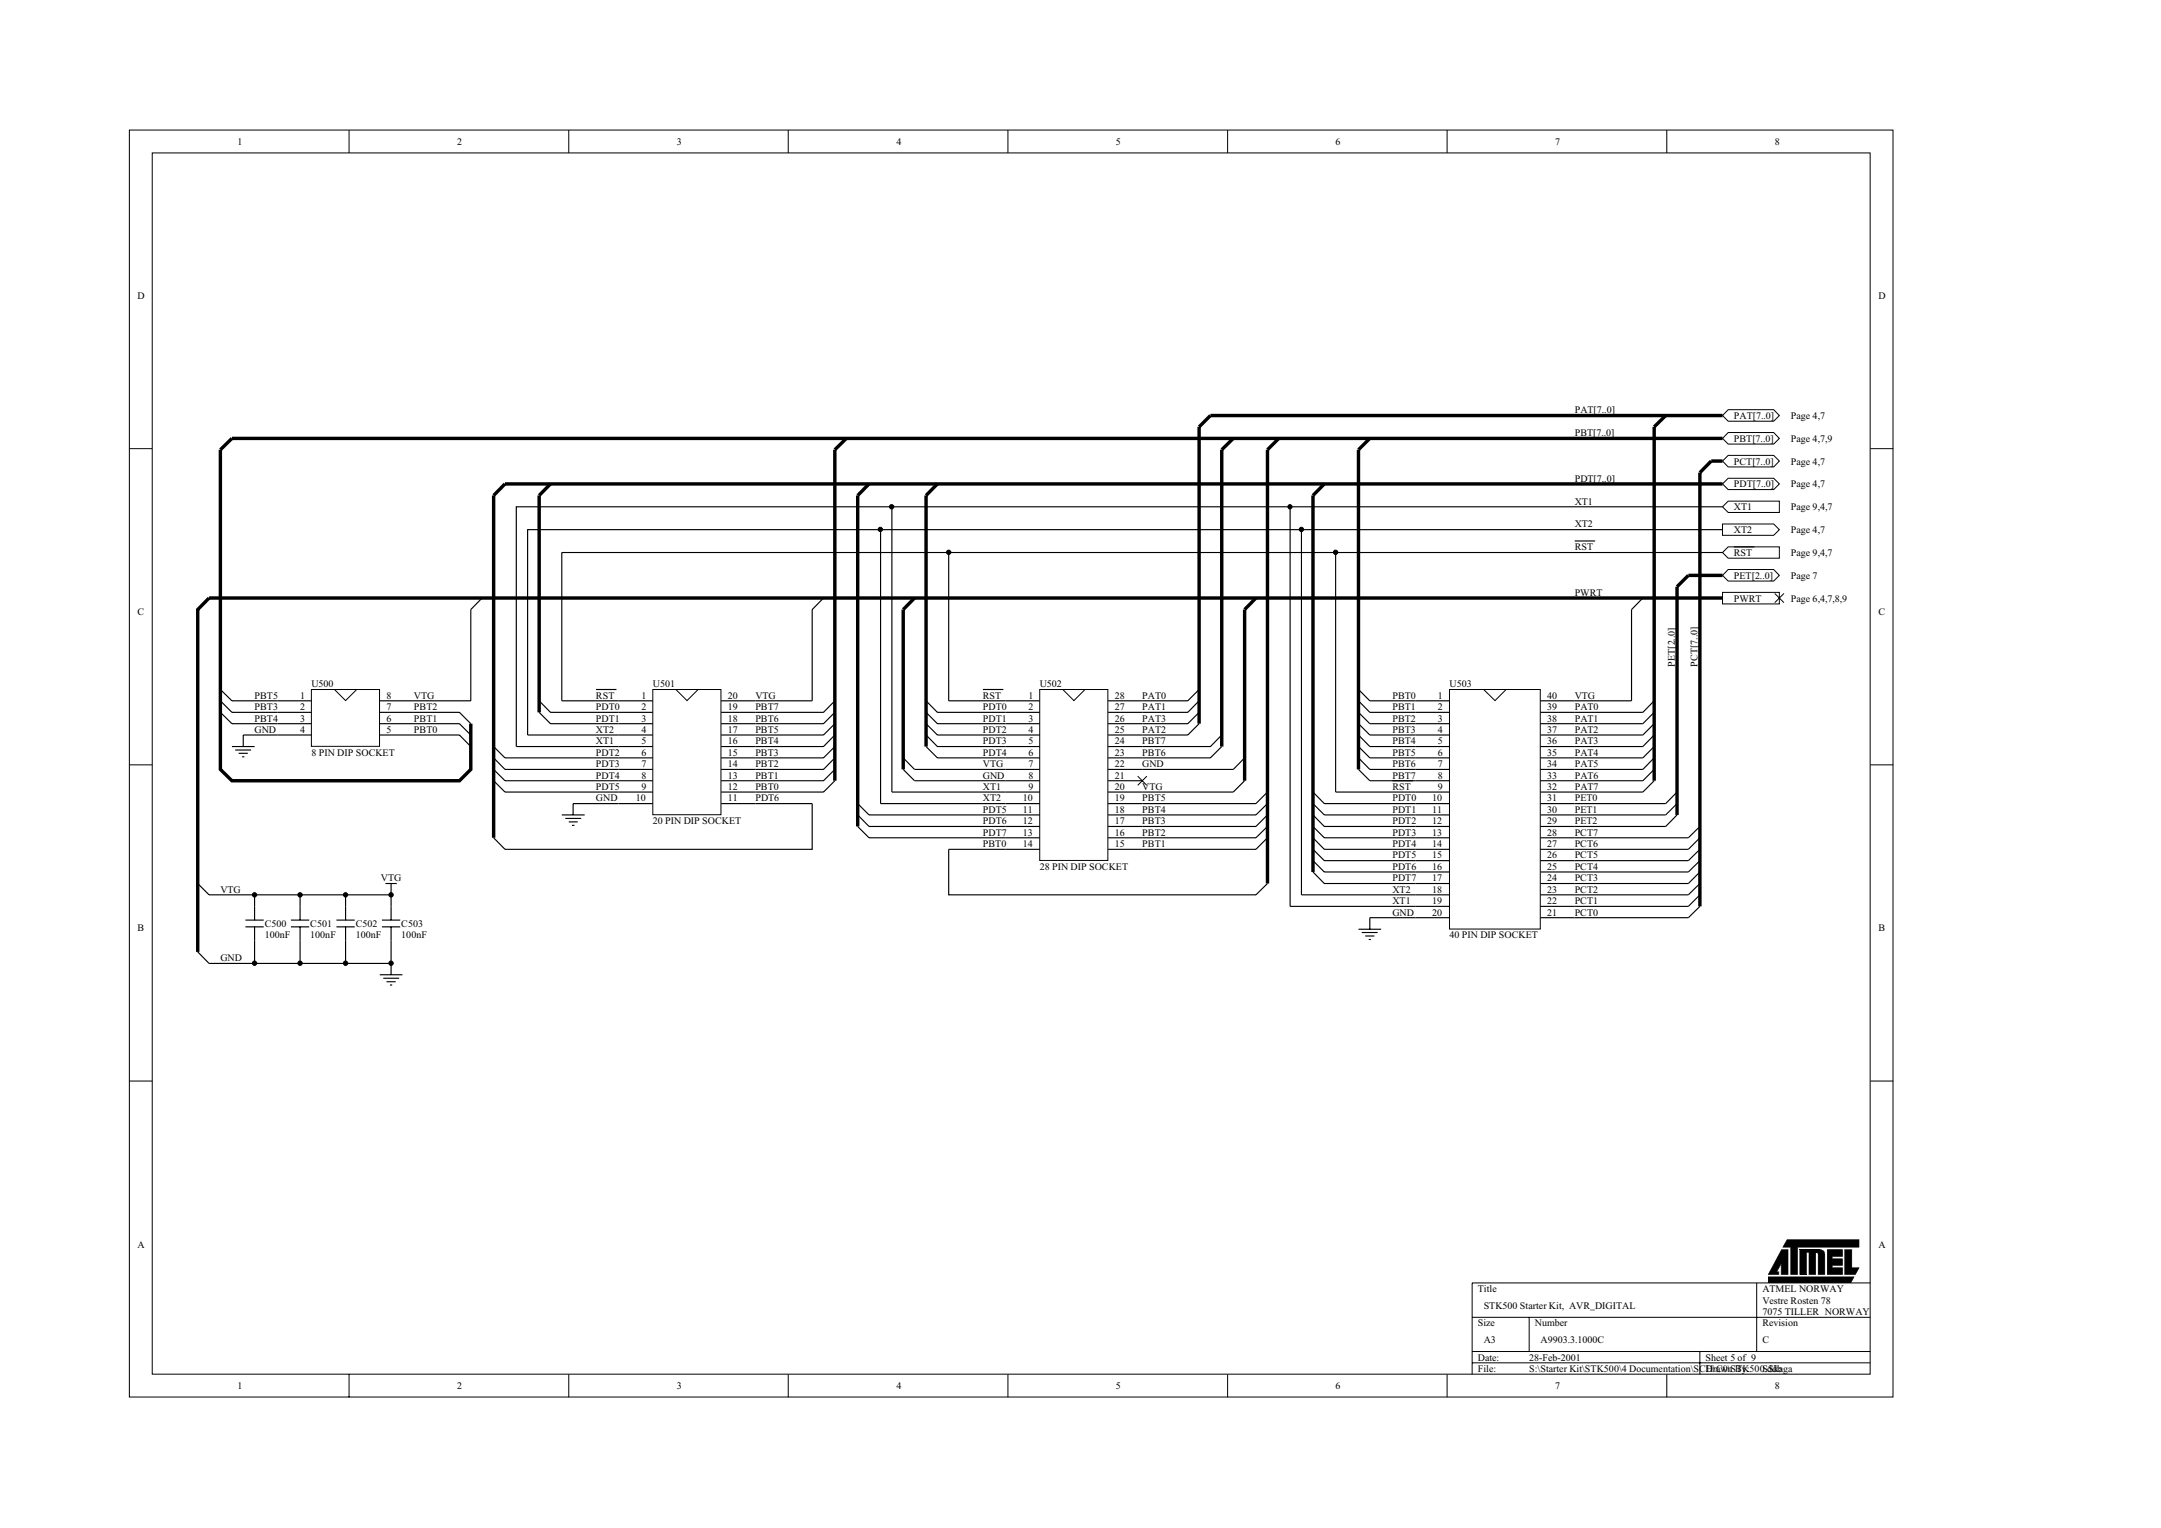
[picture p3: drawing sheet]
<svg xmlns="http://www.w3.org/2000/svg" width="420mm" height="297mm" viewBox="0 0 420 297" stroke-linecap="round" stroke-linejoin="round" font-family="sans-serif">
<g fill="none" stroke="#000" stroke-width=".19">
<path d="M25.2 25.3h342.9v246.3h-342.9zM29.6 29.7h334v237.4h-334zM67.9 25.3v4.4M110.6 25.3v4.4M153.3 25.3v4.4M196 25.3v4.4M238.7 25.3v4.4M281.4 25.3v4.4M324.1 25.3v4.4M25.2 87.2h4.4M363.7 87.2h4.4M25.2 148.7h4.4"/>
<path d="M363.7 148.7h4.4M25.2 210.2h4.4M363.7 210.2h4.4M286.2 256.1h77.5M297.3 256.1v6.6M341.6 256.1v6.6M363.7 249.4h-77.5v17.8M67.9 267.2v4.4M110.6 267.2v4.4M153.3 267.2v4.4M196 267.2v4.4M238.7 267.2v4.4"/>
<path d="M281.4 267.2v4.4M286.2 262.7h77.5M286.2 264.9h77.5M324.1 267.2v4.4M330.5 262.7v4.5"/>
</g>
<g fill="none" stroke="#000" stroke-width=".66" stroke-linecap="butt">
<path d="M42.8 87.4v62.2l2.3 2.2h44.2l2.2-2.2v-8.9M45.1 85.2h289.8M96 96.3v66.6M98.2 94.1h236.7M104.8 96.3v42.2M162.3 87.4v64.4M166.8 96.3v64.4M180.1 96.3v48.8M233.1 83v57.7M235.3 80.8h99.6M237.5 87.4v57.7M246.4 87.4v84.4"/>
<path d="M255.3 96.3v73.2M264.1 87.4v62.2M321.6 83v68.8M330.5 91.9v84.3M332.7 89.6h2.2M40.6 116.3h294.3M175.6 118.5v31.1M242 118.5v33.3M326.1 114.1v44.3M328.3 111.9h6.6"/>
</g>
<g fill="none" stroke="#000" stroke-width=".22">
<path d="M91.5 118.5v17.7h-11M317.2 118.5v17.7h-11M42.8 138.5l2.3 2.2h8.8M42.8 136.2l2.3 2.3h8.8M42.8 134l2.3 2.2h8.8M80.5 138.5h8.8l2.2 2.2M104.8 138.5l2.2 2.2h13.3M104.8 136.2l2.2 2.3h13.3M109.2 136.2h11.1M146.9 136.2h11M162.3 138.5l-2.2 2.2h-13.2M162.3 136.2l-2.2 2.3h-13.2"/>
<path d="M180.1 138.5l2.2 2.2h13.2M180.1 136.2l2.2 2.3h13.2M184.5 136.2h11M233.1 138.5l-2.2 2.2h-8.8M233.1 136.2l-2.2 2.3h-8.8M233.1 134l-2.2 2.2h-8.8M264.1 138.5l2.2 2.2h8.9M264.1 136.2l2.2 2.3h8.9M264.1 134l2.2 2.2h8.9M321.6 138.5l-2.2 2.2h-13.2M321.6 136.2l-2.2 2.3h-13.2M45.1 145.1h4.4"/>
<path d="M45.7 145.8h3.1M46.4 146.4h1.8M47.1 147.1h.4M53.9 142.9h-6.6v2.2M80.5 142.9h8.8l2.2 2.2M80.5 140.7h8.8l2.2 2.2M96 151.8l2.2 2.2h22.1M96 149.6l2.2 2.2h22.1M96 147.3l2.2 2.3h22.1M96 145.1l2.2 2.2h22.1M100.4 145.1h19.9M102.6 142.9h17.7"/>
<path d="M109.2 158.4h4.5M109.9 159.1h3.1M110.6 159.8h1.7M120.3 156.2h-8.9v2.2M146.9 156.2h11M162.3 151.8l-2.2 2.2h-13.2M162.3 149.6l-2.2 2.2h-13.2M162.3 147.3l-2.2 2.3h-13.2M162.3 145.1l-2.2 2.2h-13.2M162.3 142.9l-2.2 2.2h-13.2M162.3 140.7l-2.2 2.2h-13.2M166.8 158.4l2.2 2.3h26.5"/>
<path d="M166.8 156.2l2.2 2.2h26.5M171.2 156.2h24.3M173.4 154h22.1M175.6 149.6l2.2 2.2h17.7M175.6 147.3l2.2 2.3h17.7M180.1 145.1l2.2 2.2h13.2M180.1 142.9l2.2 2.2h13.2M180.1 140.7l2.2 2.2h13.2M233.1 140.7l-2.2 2.2h-8.8M237.5 145.1l-2.2 2.2h-13.2M237.5 142.9l-2.2 2.2h-13.2M242 151.8l-2.2 2.2h-17.7"/>
<path d="M242 147.3l-2.2 2.3h-17.7M246.4 158.4l-2.2 2.3h-22.1M246.4 156.2l-2.2 2.2h-22.1M246.4 154l-2.2 2.2h-22.1M255.3 158.4l2.2 2.3h17.7M255.3 156.2l2.2 2.2h17.7M255.3 154l2.2 2.2h17.7M259.7 154h15.5M264.1 149.6l2.2 2.2h8.9M264.1 147.3l2.2 2.3h8.9M264.1 145.1l2.2 2.2h8.9M264.1 142.9l2.2 2.2h8.9"/>
<path d="M264.1 140.7l2.2 2.2h8.9M321.6 151.8l-2.2 2.2h-13.2M321.6 149.6l-2.2 2.2h-13.2M321.6 147.3l-2.2 2.3h-13.2M321.6 145.1l-2.2 2.2h-13.2M321.6 142.9l-2.2 2.2h-13.2M321.6 140.7l-2.2 2.2h-13.2M326.1 158.4l-2.2 2.3h-17.7M326.1 156.2l-2.2 2.2h-17.7M326.1 154l-2.2 2.2h-17.7M111.2 160.5h.5M166.8 160.7l2.2 2.2h26.5"/>
<path d="M184.5 165.1h11M246.4 162.9l-2.2 2.2h-22.1M246.4 160.7l-2.2 2.2h-22.1M250.8 176.2h24.4M253 174h22.2M255.3 169.5l2.2 2.3h17.7M255.3 167.3l2.2 2.2h17.7M255.3 165.1l2.2 2.2h17.7M255.3 162.9l2.2 2.2h17.7M255.3 160.7l2.2 2.2h17.7M275.2 178.4h-8.9v2.2M330.5 176.2l-2.2 2.2h-22.1"/>
<path d="M330.5 174l-2.2 2.2h-22.1M330.5 171.8l-2.2 2.2h-22.1M330.5 169.5l-2.2 2.3h-22.1M330.5 167.3l-2.2 2.2h-22.1M330.5 165.1l-2.2 2.2h-22.1M330.5 162.9l-2.2 2.2h-22.1M330.5 160.7l-2.2 2.2h-22.1M264.1 180.6h4.4M264.8 181.3h3.1M265.4 182h1.8M266.1 182.6h.4"/>
</g>
<g fill="#fff" stroke="#000" stroke-width=".19">
<path d="M336 79.6h8.9l1.1 1.2-1.1 1.1h-8.9l-1.1-1.1z" fill-rule="evenodd"/>
<path d="M336 84.1h8.9l1.1 1.1-1.1 1.1h-8.9l-1.1-1.1z" fill-rule="evenodd"/>
<path d="M336 88.5h8.9l1.1 1.1-1.1 1.2h-8.9l-1.1-1.2z" fill-rule="evenodd"/>
<path d="M336 93h8.9l1.1 1.1-1.1 1.1h-8.9l-1.1-1.1z" fill-rule="evenodd"/>
<path d="M336 110.7h8.9l1.1 1.2-1.1 1.1h-8.9l-1.1-1.1z" fill-rule="evenodd"/>
<path d="M334.9 115.2h11.1v2.2h-11.1z" fill-rule="evenodd"/>
</g>
<g fill="none" stroke="#000" stroke-width=".66" stroke-linecap="butt">
<path d="M45.1 85.2l-2.3 2.2M98.2 94.1l-2.2 2.2M107 94.1l-2.2 2.2M164.6 85.2l-2.3 2.2M169 94.1l-2.2 2.2M182.3 94.1l-2.2 2.2M235.3 80.8l-2.2 2.2M239.8 85.2l-2.3 2.2M248.6 85.2l-2.2 2.2M257.5 94.1l-2.2 2.2M266.3 85.2l-2.2 2.2M323.9 80.8l-2.3 2.2"/>
<path d="M332.7 89.6l-2.2 2.3M40.6 116.3l-2.2 2.2v66.5M177.8 116.3l-2.2 2.2M244.2 116.3l-2.2 2.2M328.3 111.9l-2.2 2.2"/>
</g>
<g fill="none" stroke="#000" stroke-width=".22">
<path d="M93.7 116.3l-2.2 2.2M160.1 116.3l-2.2 2.2v17.7M319.4 116.3l-2.2 2.2M115.9 134h4M191.1 134h4M270.7 151.8h4M38.4 171.8l2.2 2.2h35.4M47.7 178.9h3.6M49.5 174v4.9M56.6 178.9h3.5M58.3 174v4.9M65.4 178.9h3.6"/>
<path d="M67.2 174v4.9M74.3 178.9h3.5M74.9 171.8h2.2M76 171.8v7.1M38.4 185l2.2 2.3h35.4M47.7 180.2h3.6M49.5 180.2v7.1M56.6 180.2h3.5M58.3 180.2v7.1M65.4 180.2h3.6M67.2 180.2v7.1M73.8 189.5h4.4"/>
<path d="M74.3 180.2h3.5M74.5 190.2h3.1M75.1 190.8h1.8M75.8 191.5h.5M76 180.2v9.3"/>
</g>
<path d="M60.6 134.1h13.2v11h-13.2z" fill="#fff"/>
<path d="M60.5 134h13.3v11.1h-13.3zM65 134l2.2 2.2 2.2-2.2" fill="none" stroke="#000" stroke-width=".19"/>
<path d="M53.9 138.5h6.6M53.9 136.2h6.6M73.8 138.5h6.7M73.8 136.2h6.7M53.9 140.7h6.6M53.9 142.9h6.6M73.8 140.7h6.7M73.8 142.9h6.7" fill="none" stroke="#000" stroke-width=".22"/>
<path d="M127 134.1h13.2v24.3h-13.2z" fill="#fff"/>
<path d="M126.9 134h13.3v24.4h-13.3zM131.4 134l2.2 2.2 2.2-2.2" fill="none" stroke="#000" stroke-width=".19"/>
<g fill="none" stroke="#000" stroke-width=".22">
<path d="M120.3 138.5h6.6M120.3 136.2h6.6M140.2 138.5h6.7M140.2 136.2h6.7M120.3 140.7h6.6M120.3 142.9h6.6M120.3 145.1h6.6M120.3 147.3h6.6M120.3 149.6h6.6M120.3 151.8h6.6M120.3 154h6.6M120.3 156.2h6.6"/>
<path d="M140.2 140.7h6.7M140.2 142.9h6.7M140.2 145.1h6.7M140.2 147.3h6.7M140.2 149.6h6.7M140.2 151.8h6.7M140.2 154h6.7M140.2 156.2h6.7"/>
</g>
<path d="M202.2 134.1h13.2v33.2h-13.2z" fill="#fff"/>
<path d="M202.1 134h13.3v33.3h-13.3zM206.6 134l2.2 2.2 2.2-2.2" fill="none" stroke="#000" stroke-width=".19"/>
<g fill="none" stroke="#000" stroke-width=".22">
<path d="M195.5 138.5h6.7M195.5 136.2h6.7M215.4 138.5h6.7M215.4 136.2h6.7M195.5 140.7h6.7M195.5 142.9h6.7M195.5 145.1h6.7M195.5 147.3h6.7M195.5 149.6h6.7M195.5 151.8h6.7M195.5 154h6.7M195.5 156.2h6.7"/>
<path d="M195.5 158.4h6.7M215.4 140.7h6.7M215.4 142.9h6.7M215.4 145.1h6.7M215.4 147.3h6.7M215.4 149.6h6.7M215.4 151.8h6.7M215.4 154h6.7M215.4 156.2h6.7M215.4 158.4h6.7M195.5 160.7h6.7M195.5 162.9h6.7"/>
<path d="M195.5 165.1h6.7M215.4 160.7h6.7M215.4 162.9h6.7M215.4 165.1h6.7"/>
</g>
<path d="M281.9 134.1h17.6v46.5h-17.6z" fill="#fff"/>
<path d="M281.8 134h17.7v46.6h-17.7zM288.4 134l2.3 2.2 2.2-2.2M341.6 249.4v6.7M349.9 242.9h3.9" fill="none" stroke="#000" stroke-width=".19"/>
<g fill="none" stroke="#000" stroke-width=".22">
<path d="M275.2 138.5h6.6M275.2 136.2h6.6M299.5 138.5h6.7M299.5 136.2h6.7M157.9 156.2v8.9h-59.7l-2.2-2.2M275.2 140.7h6.6M275.2 142.9h6.6M275.2 145.1h6.6M275.2 147.3h6.6M275.2 149.6h6.6M275.2 151.8h6.6M275.2 154h6.6"/>
<path d="M275.2 156.2h6.6M275.2 158.4h6.6M299.5 140.7h6.7M299.5 142.9h6.7M299.5 145.1h6.7M299.5 147.3h6.7M299.5 149.6h6.7M299.5 151.8h6.7M299.5 154h6.7M299.5 156.2h6.7M299.5 158.4h6.7M184.5 165.1v8.9h59.7l2.2-2.2"/>
<path d="M275.2 160.7h6.6M275.2 162.9h6.6M275.2 165.1h6.6M275.2 167.3h6.6M275.2 169.5h6.6M275.2 171.8h6.6M275.2 174h6.6M275.2 176.2h6.6M275.2 178.4h6.6M299.5 160.7h6.7M299.5 162.9h6.7M299.5 165.1h6.7"/>
<path d="M299.5 167.3h6.7M299.5 169.5h6.7M299.5 171.8h6.7M299.5 174h6.7M299.5 176.2h6.7M299.5 178.4h6.7"/>
</g>
<g fill="#000">
<path d="M343.8 248.2h16.7l-.7 1.2h-16z" fill-rule="evenodd"/>
<path d="M346.4 242.9h1.2v4.8h-1.3v-2.1l-.9 1.6h.4v.5h-2z" fill-rule="evenodd"/>
<path d="M347.5 241h13.9v1.5h-11.9v5.3h-1.3v-5.3h-1.6z" fill-rule="evenodd"/>
<path d="M349.9 242.9h4.1l.5 .2 .3 .6v4.1h-1.3v-4.1l-.3-.2h-.2v4.3h-1.3v-4.3h-.5v4.3h-1.3z" fill-rule="evenodd"/>
<path d="M355.2 242.9h.2l-.1 4.9z" fill-rule="evenodd"/>
<path d="M355.3 242.9h2.9v.1h-2.9z" fill-rule="evenodd"/>
<path d="M356.2 246.4l2 .1z" fill-rule="evenodd"/>
<path d="M356.2 244.7h2z" fill-rule="evenodd"/>
<path d="M356.2 246l.1 .4z" fill-rule="evenodd"/>
<path d="M356.2 244.3l.1 .4z" fill-rule="evenodd"/>
<path d="M355.3 247.7l3 .1z" fill-rule="evenodd"/>
<path d="M356.2 246h2.1z" fill-rule="evenodd"/>
<path d="M356.2 244.2l2.1 .1z" fill-rule="evenodd"/>
<path d="M355.3 242.9h2.9v1.4h-2v.4h2v1.3h-2v.4h2v1.4h-2.9z" fill-rule="evenodd"/>
<path d="M358.1 246.4h.2v1.4h-.2z" fill-rule="evenodd"/>
<path d="M358.1 244.7h.2v1.3h-.2z" fill-rule="evenodd"/>
<path d="M358.1 242.9h.2v1.4h-.2z" fill-rule="evenodd"/>
<path d="M358.7 242.9h1.4v3.6h1.3l-.7 1.3h-2z" fill-rule="evenodd"/>
</g>
<g fill="#000">
<path d="M343.7 248.2l.1 1.2zM346.3 242.9l-2.6 4.9zM343.7 248.2l16.8 .1zM345.4 247.2l.4 .1zM343.8 247.7h2l.1 .1h-2.1zM345.8 247.2l.1 .5h-.1zM346.3 245.6h.1l-.1 2.2zM346.4 245.5l-.9 1.8-.1-.1zM346.3 242.9l1.3 .1zM346.6 242.4l1.6 .1zM347.4 240.9l.1 .1-.8 1.5-.1-.1zM346.3 247.7h1.3l.1 .1h-1.4z"/>
<path d="M347.6 242.9l.1 4.8zM348.1 247.8l1.4-.1zM348.2 242.4v5.4zM349.5 242.5l.1 5.3zM349.5 242.4l11.9 .1zM349.9 242.9l.1 4.9zM349.9 247.7l1.3 .1zM351.2 243.5l.1 4.3zM351.2 243.4l.5 .1zM351.7 247.8l1.3-.1zM351.7 243.4l.1 4.4zM352.9 243.5h.2v4.3h-.2z"/>
<path d="M352.9 243.4l.1 .1zM353.2 243.4v.2zM353.4 243.5l-.1 .1zM353.3 243.5v.1zM353.4 243.6h.1zM353.3 243.6h.1zM353.4 243.7h.1zM353.4 247.8l1.4-.1zM353.4 243.9h.2v3.9h-.2zM353.4 243.8l.1 .1zM353.9 242.9l.1 .1zM354 242.9l.1 .1z"/>
<path d="M354.1 242.9l.1 .1zM354.2 242.9l.1 .1zM354.3 243v.1zM354.3 243l.1 .1zM354.4 243.1h.1zM354.5 243.2h.1zM354.5 243.2l.2 .1zM354.6 243.3h.1zM354.6 243.4h.2zM354.8 243.7v.2zM354.7 243.5h.1zM354.7 243.6l.1-.1v.1z"/>
<path d="M354.8 243.9v3.9zM354.7 243.6l.1 .1zM358.6 242.9l.1 4.9zM358.6 242.9l1.5 .1zM343.8 249.4h16.1zM360.1 246.4h1.3v.1h-1.4zM360.1 242.9v3.6zM360.4 248.2h.2l-.7 1.2h-.1zM358.7 247.7l2.1 .1zM361.4 246.4v.1l.1-.1-.7 1.4zM361.4 241l.1 1.5zM347.5 240.9l14 .1z"/>
</g>
<path d="M334.9 107.4l1.1-1.1h10v2.2h-10z" fill-rule="evenodd" fill="#fff" stroke="#000" stroke-width=".19"/>
<path d="M337.1 106.3h4" fill="none" stroke="#000" stroke-width=".22"/>
<g fill="#fff" stroke="#000" stroke-width=".19">
<path d="M334.9 101.9h10l1.1 1.1-1.1 1.1h-10z" fill-rule="evenodd"/>
<path d="M336 97.4h10v2.2h-10l-1.1-1.1z" fill-rule="evenodd"/>
</g>
<path d="M173.4 98.5v55.5M250.8 98.5v77.7M334.9 98.5h-234.5v46.6M171.2 103v53.2M184.5 107.4v28.8M253 103v71M259.7 107.4v46.6M306.2 105.2h3.9M334.9 103h-232.3v39.9M334.9 107.4h-225.7v28.8" fill="none" stroke="#000" stroke-width=".22"/>
<g fill="#000" stroke="#000" stroke-width=".19">
<circle cx="173.4" cy="98.5" r=".43"/>
<circle cx="250.8" cy="98.5" r=".42"/>
<circle cx="171.2" cy="102.9" r=".43"/>
<circle cx="184.5" cy="107.4" r=".43"/>
<circle cx="253" cy="102.9" r=".43"/>
<circle cx="259.7" cy="107.4" r=".43"/>
<circle cx="49.5" cy="174" r=".43"/>
<circle cx="58.3" cy="174" r=".43"/>
<circle cx="67.2" cy="174" r=".43"/>
<circle cx="76" cy="174" r=".43"/>
<circle cx="49.5" cy="187.2" r=".43"/>
<circle cx="58.3" cy="187.2" r=".43"/>
<circle cx="67.2" cy="187.2" r=".43"/>
<circle cx="76" cy="187.2" r=".43"/>
</g>
<path d="M345.1 115.4l1.7 1.7M346.8 115.4l-1.7 1.7M221.2 150.9l1.8 1.8M223 150.9l-1.8 1.8" fill="none" stroke="#000" stroke-width=".19"/>
<g font-size="1.9">
<text x="46.2" y="28.2">1</text>
<text x="88.9" y="28.2">2</text>
<text x="131.6" y="28.2">3</text>
<text x="174.3" y="28.2">4</text>
<text x="217" y="28.2">5</text>
<text x="259.7" y="28.2">6</text>
<text x="302.4" y="28.2">7</text>
<text x="345.1" y="28.2">8</text>
<text x="26.7" y="58.1">D</text>
<text x="365.2" y="58.1">D</text>
<text x="306.2" y="80.3">PAT[7..0]</text>
<text x="337.1" y="81.4">PAT[7..0]</text>
<text x="348.2" y="81.4">Page 4,7</text>
<text x="306.2" y="84.8">PBT[7..0]</text>
<text x="337.1" y="85.9">PBT[7..0]</text>
<text x="348.2" y="85.9">Page 4,7,9</text>
<text x="306.2" y="93.7">PDT[7..0]</text>
<text x="337.1" y="90.3">PCT[7..0]</text>
<text x="337.1" y="94.8">PDT[7..0]</text>
<text x="348.2" y="90.3">Page 4,7</text>
<text x="348.2" y="94.8">Page 4,7</text>
<text x="306.2" y="98.1">XT1</text>
<text x="337.1" y="99.2">XT1</text>
<text x="348.2" y="99.2">Page 9,4,7</text>
<text x="306.2" y="102.5">XT2</text>
<text x="306.2" y="106.9">RST</text>
<text x="337.1" y="103.6">XT2</text>
<text x="348.2" y="103.6">Page 4,7</text>
<text x="337.1" y="112.5">PET[2..0]</text>
<text x="337.1" y="108.1">RST</text>
<text x="348.2" y="108.1">Page 9,4,7</text>
<text x="348.2" y="112.5">Page 7</text>
<text x="26.7" y="119.6">C</text>
<text x="306.2" y="115.8">PWRT</text>
<text x="337.1" y="116.9">PWRT</text>
<text x="348.2" y="116.9">Page 6,4,7,8,9</text>
<text x="365.2" y="119.6">C</text>
<text x="325.6" y="129.6" transform="rotate(-90 325.6 129.6)">PET[2..0]</text>
<text x="330" y="129.6" transform="rotate(-90 330 129.6)">PCT[7..0]</text>
<text x="49.5" y="135.8">PBT5</text>
<text x="58.3" y="135.8">1</text>
<text x="60.5" y="133.6">U500</text>
<text x="75.1" y="135.8">8</text>
<text x="80.5" y="135.8">VTG</text>
<text x="115.9" y="135.8">RST</text>
<text x="124.7" y="135.8">1</text>
<text x="126.9" y="133.6">U501</text>
<text x="141.5" y="135.8">20</text>
<text x="146.9" y="135.8">VTG</text>
<text x="191.1" y="135.8">RST</text>
<text x="199.9" y="135.8">1</text>
<text x="202.1" y="133.6">U502</text>
<text x="216.8" y="135.8">28</text>
<text x="222.1" y="135.8">PAT0</text>
<text x="270.7" y="135.8">PBT0</text>
<text x="279.6" y="135.8">1</text>
<text x="281.8" y="133.6">U503</text>
<text x="300.8" y="135.8">40</text>
<text x="306.2" y="135.8">VTG</text>
<text x="49.5" y="138">PBT3</text>
<text x="49.5" y="140.3">PBT4</text>
<text x="49.5" y="142.5">GND</text>
<text x="58.3" y="138">2</text>
<text x="58.3" y="140.3">3</text>
<text x="58.3" y="142.5">4</text>
<text x="75.1" y="142.5">5</text>
<text x="75.1" y="140.3">6</text>
<text x="75.1" y="138">7</text>
<text x="80.5" y="138">PBT2</text>
<text x="80.5" y="140.3">PBT1</text>
<text x="80.5" y="142.5">PBT0</text>
<text x="115.9" y="138">PDT0</text>
<text x="115.9" y="140.3">PDT1</text>
<text x="115.9" y="142.5">XT2</text>
<text x="124.7" y="138">2</text>
<text x="124.7" y="140.3">3</text>
<text x="124.7" y="142.5">4</text>
<text x="141.5" y="142.5">17</text>
<text x="141.5" y="140.3">18</text>
<text x="141.5" y="138">19</text>
<text x="146.9" y="138">PBT7</text>
<text x="146.9" y="140.3">PBT6</text>
<text x="146.9" y="142.5">PBT5</text>
<text x="191.1" y="138">PDT0</text>
<text x="191.1" y="140.3">PDT1</text>
<text x="191.1" y="142.5">PDT2</text>
<text x="199.9" y="138">2</text>
<text x="199.9" y="140.3">3</text>
<text x="199.9" y="142.5">4</text>
<text x="216.8" y="142.5">25</text>
<text x="216.8" y="140.3">26</text>
<text x="216.8" y="138">27</text>
<text x="222.1" y="138">PAT1</text>
<text x="222.1" y="140.3">PAT3</text>
<text x="222.1" y="142.5">PAT2</text>
<text x="270.7" y="138">PBT1</text>
<text x="270.7" y="140.3">PBT2</text>
<text x="270.7" y="142.5">PBT3</text>
<text x="279.6" y="138">2</text>
<text x="279.6" y="140.3">3</text>
<text x="279.6" y="142.5">4</text>
<text x="300.8" y="142.5">37</text>
<text x="300.8" y="140.3">38</text>
<text x="300.8" y="138">39</text>
<text x="306.2" y="138">PAT0</text>
<text x="306.2" y="140.3">PAT1</text>
<text x="306.2" y="142.5">PAT2</text>
<text x="60.5" y="146.9">8 PIN DIP SOCKET</text>
<text x="115.9" y="144.7">XT1</text>
<text x="115.9" y="146.9">PDT2</text>
<text x="115.9" y="149.1">PDT3</text>
<text x="124.7" y="144.7">5</text>
<text x="124.7" y="146.9">6</text>
<text x="124.7" y="149.1">7</text>
<text x="141.5" y="149.1">14</text>
<text x="141.5" y="146.9">15</text>
<text x="141.5" y="144.7">16</text>
<text x="146.9" y="144.7">PBT4</text>
<text x="146.9" y="146.9">PBT3</text>
<text x="146.9" y="149.1">PBT2</text>
<text x="191.1" y="144.7">PDT3</text>
<text x="191.1" y="146.9">PDT4</text>
<text x="191.1" y="149.1">VTG</text>
<text x="199.9" y="144.7">5</text>
<text x="199.9" y="146.9">6</text>
<text x="199.9" y="149.1">7</text>
<text x="216.8" y="149.1">22</text>
<text x="216.8" y="146.9">23</text>
<text x="216.8" y="144.7">24</text>
<text x="222.1" y="144.7">PBT7</text>
<text x="222.1" y="146.9">PBT6</text>
<text x="222.1" y="149.1">GND</text>
<text x="270.7" y="144.7">PBT4</text>
<text x="270.7" y="146.9">PBT5</text>
<text x="270.7" y="149.1">PBT6</text>
<text x="279.6" y="144.7">5</text>
<text x="279.6" y="146.9">6</text>
<text x="279.6" y="149.1">7</text>
<text x="300.8" y="149.1">34</text>
<text x="300.8" y="146.9">35</text>
<text x="300.8" y="144.7">36</text>
<text x="306.2" y="144.7">PAT3</text>
<text x="306.2" y="146.9">PAT4</text>
<text x="306.2" y="149.1">PAT5</text>
<text x="115.9" y="151.4">PDT4</text>
<text x="115.9" y="153.6">PDT5</text>
<text x="115.9" y="155.8">GND</text>
<text x="123.6" y="155.8">10</text>
<text x="124.7" y="151.4">8</text>
<text x="124.7" y="153.6">9</text>
<text x="141.5" y="155.8">11</text>
<text x="141.5" y="153.6">12</text>
<text x="141.5" y="151.4">13</text>
<text x="146.9" y="151.4">PBT1</text>
<text x="146.9" y="153.6">PBT0</text>
<text x="146.9" y="155.8">PDT6</text>
<text x="191.1" y="151.4">GND</text>
<text x="191.1" y="153.6">XT1</text>
<text x="191.1" y="155.8">XT2</text>
<text x="198.8" y="155.8">10</text>
<text x="199.9" y="151.4">8</text>
<text x="199.9" y="153.6">9</text>
<text x="216.8" y="155.8">19</text>
<text x="216.8" y="153.6">20</text>
<text x="216.8" y="151.4">21</text>
<text x="222.1" y="153.6">VTG</text>
<text x="222.1" y="155.8">PBT5</text>
<text x="270.7" y="151.4">PBT7</text>
<text x="270.7" y="153.6">RST</text>
<text x="270.7" y="155.8">PDT0</text>
<text x="278.5" y="155.8">10</text>
<text x="279.6" y="151.4">8</text>
<text x="279.6" y="153.6">9</text>
<text x="300.8" y="155.8">31</text>
<text x="300.8" y="153.6">32</text>
<text x="300.8" y="151.4">33</text>
<text x="306.2" y="151.4">PAT6</text>
<text x="306.2" y="153.6">PAT7</text>
<text x="306.2" y="155.8">PET0</text>
<text x="126.9" y="160.2">20 PIN DIP SOCKET</text>
<text x="191.1" y="158">PDT5</text>
<text x="191.1" y="160.2">PDT6</text>
<text x="198.8" y="158">11</text>
<text x="198.8" y="160.2">12</text>
<text x="216.8" y="160.2">17</text>
<text x="216.8" y="158">18</text>
<text x="222.1" y="158">PBT4</text>
<text x="222.1" y="160.2">PBT3</text>
<text x="270.7" y="158">PDT1</text>
<text x="270.7" y="160.2">PDT2</text>
<text x="278.5" y="158">11</text>
<text x="278.5" y="160.2">12</text>
<text x="300.8" y="158">30</text>
<text x="300.8" y="160.2">29</text>
<text x="306.2" y="158">PET1</text>
<text x="306.2" y="160.2">PET2</text>
<text x="191.1" y="162.4">PDT7</text>
<text x="191.1" y="164.6">PBT0</text>
<text x="198.8" y="162.4">13</text>
<text x="198.8" y="164.6">14</text>
<text x="216.8" y="164.6">15</text>
<text x="216.8" y="162.4">16</text>
<text x="222.1" y="162.4">PBT2</text>
<text x="222.1" y="164.6">PBT1</text>
<text x="270.7" y="162.4">PDT3</text>
<text x="270.7" y="164.6">PDT4</text>
<text x="270.7" y="166.9">PDT5</text>
<text x="278.5" y="162.4">13</text>
<text x="278.5" y="164.6">14</text>
<text x="278.5" y="166.9">15</text>
<text x="300.8" y="166.9">26</text>
<text x="300.8" y="164.6">27</text>
<text x="300.8" y="162.4">28</text>
<text x="306.2" y="162.4">PCT7</text>
<text x="306.2" y="164.6">PCT6</text>
<text x="306.2" y="166.9">PCT5</text>
<text x="42.8" y="173.5">VTG</text>
<text x="74" y="171.3">VTG</text>
<text x="202.1" y="169.1">28 PIN DIP SOCKET</text>
<text x="270.7" y="169.1">PDT6</text>
<text x="270.7" y="171.3">PDT7</text>
<text x="270.7" y="173.5">XT2</text>
<text x="278.5" y="169.1">16</text>
<text x="278.5" y="171.3">17</text>
<text x="278.5" y="173.5">18</text>
<text x="300.8" y="173.5">23</text>
<text x="300.8" y="171.3">24</text>
<text x="300.8" y="169.1">25</text>
<text x="306.2" y="169.1">PCT4</text>
<text x="306.2" y="171.3">PCT3</text>
<text x="306.2" y="173.5">PCT2</text>
<text x="270.7" y="175.7">XT1</text>
<text x="270.7" y="178">GND</text>
<text x="278.5" y="175.7">19</text>
<text x="278.5" y="178">20</text>
<text x="300.8" y="178">21</text>
<text x="300.8" y="175.7">22</text>
<text x="306.2" y="175.7">PCT1</text>
<text x="306.2" y="178">PCT0</text>
<text x="26.7" y="181.1">B</text>
<text x="51.5" y="180.2">C500</text>
<text x="51.5" y="182.4">100nF</text>
<text x="60.3" y="180.2">C501</text>
<text x="60.3" y="182.4">100nF</text>
<text x="69.2" y="180.2">C502</text>
<text x="69.2" y="182.4">100nF</text>
<text x="78" y="180.2">C503</text>
<text x="78" y="182.4">100nF</text>
<text x="281.8" y="182.4">40 PIN DIP SOCKET</text>
<text x="365.2" y="181.1">B</text>
<text x="42.8" y="186.8">GND</text>
<text x="26.7" y="242.5">A</text>
<text x="365.2" y="242.5">A</text>
<text x="287.3" y="251.2">Title</text>
<text x="342.7" y="251.2">ATMEL NORWAY</text>
<text x="287.3" y="257.9">Size</text>
<text x="288.5" y="254.5">STK500 Starter Kit, AVR_DIGITAL</text>
<text x="298.4" y="257.9">Number</text>
<text x="342.7" y="253.4">Vestre Rosten 78</text>
<text x="342.7" y="255.6">7075 TILLER NORWAY</text>
<text x="342.7" y="257.9">Revision</text>
<text x="288.5" y="261.2">A3</text>
<text x="299.5" y="261.2">A9903.3.1000C</text>
<text x="342.7" y="261.2">C</text>
<text x="287.3" y="264.5">Date:</text>
<text x="287.3" y="266.7">File:</text>
<text x="297.3" y="266.7">S:\Starter Kit\STK500\4 Documentation\SCH\C0\STK500.ddb</text>
<text x="297.3" y="264.5">28-Feb-2001</text>
<text x="331.6" y="266.7">Drawn By:</text>
<text x="331.6" y="264.5">Sheet 5 of 9</text>
<text x="342.7" y="266.7">SSkaga</text>
<text x="46.2" y="270.1">1</text>
<text x="88.9" y="270.1">2</text>
<text x="131.6" y="270.1">3</text>
<text x="174.3" y="270.1">4</text>
<text x="217" y="270.1">5</text>
<text x="259.7" y="270.1">6</text>
<text x="302.4" y="270.1">7</text>
<text x="345.1" y="270.1">8</text>
</g>
</svg>
